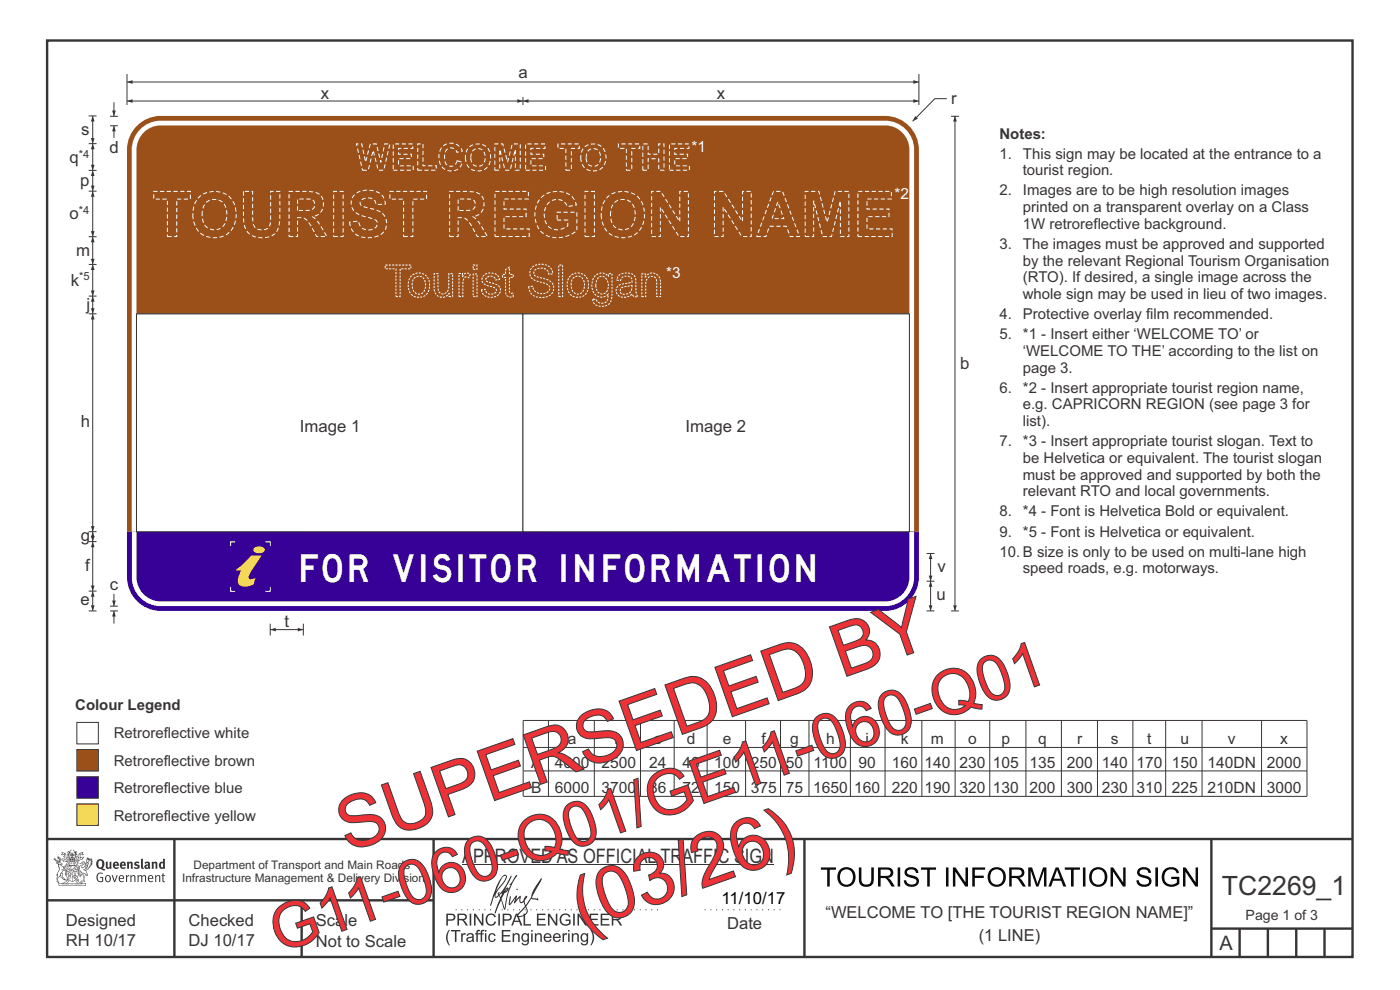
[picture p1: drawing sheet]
<svg xmlns="http://www.w3.org/2000/svg" width="297mm" height="210mm" viewBox="0 0 297 210" stroke-linecap="round" stroke-linejoin="round" font-family="sans-serif">
<g fill="none" stroke="#373435" stroke-width=".51">
<path d="M10 8.6h276.9v194.4h-276.9zM10 178h277M37 178v25M92 178v25M170.7 177.9v25M257 178v25M10 191h82M64 191v12M257 197h30M263 197v6M269 197v6M275 197v6"/>
<path d="M281 197v6"/>
</g>
<path d="M96.7 193h43.3M149.5 193h16.8" fill="none" stroke="#373435" stroke-width=".21" stroke-dasharray=".2 1" stroke-linecap="butt"/>
<path d="M98 183.5h66.2" fill="none" stroke="#373435" stroke-width=".21"/>
<g fill="#373435">
<path d="M21.1 182.6a.94 .94 0 0 0 .2 1.4 .84 .84 0 0 0 0-1.5zM20.7 182.5a.92 .92 0 0 1 1.1-.1 .92 .92 0 0 1 .3 1.2l-.3 .6 .6 .2-.1 .2-.6-.1a1.41 1.41 0 0 1-1.3-1.2z" fill-rule="evenodd"/>
<path d="M22.5 182.8h.3v1.1l.2 .1 .2-.1v-1.1h.4l.1 1.4a1.27 1.27 0 0 1-1.2-.1z" fill-rule="evenodd"/>
<path d="M24.5 183.1l-.1 .3h.4l-.1-.3zM24.1 183a.66 .66 0 0 1 .9-.1 .66 .66 0 0 1 .2 .8h-.8v.2a.42 .42 0 0 0 .7 0l.1 .2a.79 .79 0 0 1-1.1 0 .79 .79 0 0 1 0-1.1z" fill-rule="evenodd"/>
<path d="M25.9 183.1l-.1 .3h.5l-.1-.3zM25.6 183a.66 .66 0 0 1 .8-.1 .66 .66 0 0 1 .3 .8h-.9l.1 .2a.42 .42 0 0 0 .6 0l.2 .2a.79 .79 0 0 1-1.1 0 .79 .79 0 0 1 0-1.1z" fill-rule="evenodd"/>
<path d="M26.9 182.9l.4-.1v.1a.46 .46 0 0 1 .5-.1 .46 .46 0 0 1 .4 .4v1.1h-.4v-1l-.2-.2-.2 .1v1.1h-.4z" fill-rule="evenodd"/>
<path d="M28.5 183l.5-.2 .6 .1-.2 .3-.5-.1v.2a.56 .56 0 0 1 .7 .6 .56 .56 0 0 1-.8 .4l-.4-.1 .1-.3 .5 .1 .2-.1-.6-.4z" fill-rule="evenodd"/>
<path d="M29.9 182.2l.4-.1v1.8l.2 .4h-.4l-.2-.2z" fill-rule="evenodd"/>
<path d="M31.1 183.7v.3h.3v-.4zM30.6 183a.67 .67 0 0 1 .7-.2 .67 .67 0 0 1 .5 .5l.1 .8-.2 .3-.2-.2a.5 .5 0 0 1-.7 0 .5 .5 0 0 1 0-.7l.6-.1v-.3l-.6 .1z" fill-rule="evenodd"/>
<path d="M32.2 182.9l.3-.1 .1 .1a.46 .46 0 0 1 .5-.1 .46 .46 0 0 1 .3 .4v1.1h-.4v-1l-.1-.2-.3 .1v1.1h-.4z" fill-rule="evenodd"/>
<path d="M34.2 183.1v.7l.2 .2 .2-.1v-.7zM34.6 182.1l.4 .1v2.1l-.3-.1a.71 .71 0 0 1-1-.6 .71 .71 0 0 1 .9-.7z" fill-rule="evenodd"/>
<path d="M20.8 185.3l.7-.2 .3 .2-.1 .1a.69 .69 0 0 0-.9 .1 .69 .69 0 0 0-.1 .9l.3 .4 .5 .1h.2v-.7h-.4l-.1-.1h.7v.9a.96 .96 0 0 1-1.2-.1 .96 .96 0 0 1-.2-1.1z" fill-rule="evenodd"/>
<path d="M22.6 186a.57 .57 0 0 0-.1 .6 .57 .57 0 0 0 .6 .3 .7 .7 0 0 0-.2-1.1zM22.4 185.8a.69 .69 0 0 1 1.1 .6 .69 .69 0 0 1-1.1 .5 1.04 1.04 0 0 1 0-1.1z" fill-rule="evenodd"/>
<path d="M23.7 185.7l.2-.1 .4 1.3 .4-1.2h.3l-.6 1.4h-.2z" fill-rule="evenodd"/>
<path d="M25.6 185.8l-.2 .4h.7l-.2-.4zM25.3 185.8a.59 .59 0 0 1 .8-.1 .59 .59 0 0 1 .2 .7l-.9 .1a.45 .45 0 0 0 .3 .4 .45 .45 0 0 0 .5-.1l.1 .2a.74 .74 0 0 1-1-.1 .74 .74 0 0 1 0-1.1z" fill-rule="evenodd"/>
<path d="M26.7 185.7l.2-.1 .1 .3 .4-.3v.3l-.4 .2v1h-.3z" fill-rule="evenodd"/>
<path d="M27.6 185.7l.2-.1 .1 .2a.45 .45 0 0 1 .5-.2 .45 .45 0 0 1 .3 .4v1.1h-.2v-1.1l-.2-.2-.4 .2v1.1h-.2z" fill-rule="evenodd"/>
<path d="M29.1 185.7l.3-.1v.2l.4-.2 .4 .3 .3-.3a.37 .37 0 0 1 .5 .4v1.1h-.2v-1.1l-.2-.2-.4 .2v1.1h-.2v-1.1l-.2-.2-.4 .2v1.1h-.2z" fill-rule="evenodd"/>
<path d="M31.8 185.8l-.2 .4h.7l-.2-.4zM31.5 185.8a.59 .59 0 0 1 .8-.1 .59 .59 0 0 1 .2 .7l-.9 .1a.45 .45 0 0 0 .3 .4 .45 .45 0 0 0 .5-.1l.1 .2a.74 .74 0 0 1-1-.1 .74 .74 0 0 1 0-1.1z" fill-rule="evenodd"/>
<path d="M32.9 185.7l.2-.1v.2a.45 .45 0 0 1 .5-.2 .45 .45 0 0 1 .4 .4v1.1h-.2v-1.1l-.2-.2-.4 .2v1.1h-.3z" fill-rule="evenodd"/>
<path d="M34.5 185.3l.2-.1v.5h.3v.1h-.3v1v.1h.3l-.1 .2-.4-.1-.1-1.2h-.1v-.1h.1z" fill-rule="evenodd"/>
<path d="M13.2 180.9l.5 .2-.6 .2 .3-.3zM13.7 181.2l.2 .1 .1 1 .4-.5v.5h-.1l-.2 .3-.7 .1 .1-.3-.4-.1 .3-.1 .6 .2-.4-.7h.2zM13.2 180.7v.4l-.3 .2 .3 .1 .4-.2 .1 .4-.3 .2h.2l.2 .5-.4-.2-.4 .1 .5 .6 .2-.1 .8 .1-.6 .6 .2 .1 .6-.2-.1-.3 .3-.2h-.2l-.1 .5-.5 .1 .5-.7h-.5l.6-.2-.5 .1 .4-.3-.1-.6-.1-.1-.3 .5v-.2a.8 .8 0 0 0-.9-1.1z" fill-rule="evenodd"/>
<path d="M16.9 181.1l.6-.2-.3 .2 .4 .2zM16.8 181.2h.1l.1 .9 .3-.2 .4-.1-.3 .3v.2h-.4l-.3 .3-.1-.3h-.3l.1-.2-.1-.4 .4 .6 .1-.1zM16.2 181.5v.9l.4 .1h-.7l.7 .1-.2 .1h-.3l.4 .4h-.2v.4l-.5-.9 .5 1 .4-.6-.4-.2 .8-.5 .3 .1 .4-.5 .1-.2-.9 .2v-.7l.4 .2 .5-.1-.4-.2 .2-.3a.88 .88 0 0 0-1 1.2z" fill-rule="evenodd"/>
<path d="M15.5 182.9l.2 .2h-.1v.3l-.1-.3h-.1h.1z" fill-rule="evenodd"/>
<path d="M15 182.9l.3 .2h-.2v.3v-.3h-.2h.2z" fill-rule="evenodd"/>
<path d="M14.9 182.8h.9v.7l-.2 .1-.8-.1zM14.8 182.4l-.2 1.3h1.4l-.2-1.3-.1 .2h-.8z" fill-rule="evenodd"/>
<path d="M14.9 184.5v.2l.2-.1v-.1zM14.4 183.8l.2 .2-.3 .2v.5l.2 .1 .3-.1-.4-.4 .3 .2 .4-.1-.2-.4 .2-.2zM14.2 183.7h1a.5 .5 0 0 0 0 .8l-.3 .3a.47 .47 0 0 1-.6 0 .47 .47 0 0 1 0-.7l.1-.1z" fill-rule="evenodd"/>
<path d="M15.6 184.2l.1-.1a.33 .33 0 0 1 .5-.2 .33 .33 0 0 1 .1 .5l-.3-.1 .2-.2h-.4l-.1 .1 .2 .1 .1 .2h.3v.3h-.6l.1-.2-.3-.1zM15.5 184.2l-.2 .4h.3l-.1 .2h.9v-.2a.44 .44 0 0 0 0-.7 .44 .44 0 0 0-.7 .1z" fill-rule="evenodd"/>
<path d="M15.7 185.7l.4 .1zM15.9 185.2l.1 .4h-.2zM15.9 185.1l-.3 .7-.3 .2a.98 .98 0 0 1 1.1 .1z" fill-rule="evenodd"/>
<path d="M15.6 186l.3 .2v-.2h.2l-.2 .5v-.2l-.3 .1 .2-.2z" fill-rule="evenodd"/>
<path d="M15 185.3l.1 .1-.2 .3zM14.6 185.9h.4a.22 .22 0 0 1-.2 .3 .22 .22 0 0 1-.2-.3zM14.5 185.3l.2 .4zM14.5 185.8l.5 .1zM14.7 185.2l.2 .1-.1 .4zM14.4 185.2l.1 .5a.36 .36 0 0 0 0 .5 .36 .36 0 0 0 .5 0 .36 .36 0 0 0 0-.5 .41 .41 0 0 0 0-.5 .41 .41 0 0 0-.6 0z" fill-rule="evenodd"/>
<path d="M14.6 184.1l.2 .2z" fill-rule="evenodd"/>
<path d="M18.3 183.4l.1-.1-.1 .4-.4 .4z" fill-rule="evenodd"/>
<path d="M17.5 182.9l.2-.1 .2 .2-.7 .8v.3l.3 .1a1.07 1.07 0 0 0 .7-.9l.4-.3v.2a1.36 1.36 0 0 1-1 1.3 1.32 1.32 0 0 0 1.2-1.6l.5-.7-.2 .5 .3-.2-.3 .4 .4-.2-.4 .5 .4-.1-.5 .2h.4l-.4 .2h.4l-.4 .1 .1 .1h-.2l.1 .2-.3 .1a.82 .82 0 0 1-.9 .6l.3 .1 .5 .9-.3 .1-.2-.4-.4-.2 .1 1.8 .2 .1-.6 .2-.2-.2 .5-.1v-.2a2.24 2.24 0 0 0-.7-2.1l-.1-.2a.7 .7 0 0 1 .7-1l.1-.2zM16.6 184.6l.4 1.2 .2-.8 .2 .3-.4 .7-.3-.8h-.2l.2-.2zM18.5 182.2l.1 .3 .1-.2 .1 .3 .1-.3v.2l-.7 .6zM16.8 183.2l.7-.1v.2a.87 .87 0 0 0-.7 .6 .87 .87 0 0 0 .2 .9l.1 .4-.1 .5-.2-1.1-.2-.1-.2 .1 .2 .3-.2 .3 .3 .1 .2 .7h.3l.2-.6a1.61 1.61 0 0 1 .2 1.4h-.3l-.2 .3h.2l.1 .2 .2-.2h.4l-.1-.3-.1-1.5 .2 .1a.4 .4 0 0 0 .2 .3 .4 .4 0 0 0 .5 0l-.5-1 .8-.6 .1-.3h.2l-.1-.1 .4-.3h-.2l.2-.3-.1 .1 .1-.3-.1 .1 .1-.4h-.1l.1-.3-.1-.1-.1 .2-.1-.4-.3 .4v-.4l-.1 .2-.2-.3v.3l-.3-.4-.3 1.6a.58 .58 0 0 1-.8 .6l.7-.8v-.4h-.4z" fill-rule="evenodd"/>
<path d="M18.2 185.4l.2 .1z" fill-rule="evenodd"/>
<path d="M12.5 187.5h5.6v.3h-5.5zM13.5 187.4l.5-.3 .4-.4v.1l.1 .1-.3 .4zM14 186.6h.2l-.1 .2zM16.3 186.7l.3 .4 .6 .3h-.6l-.3-.2-.1-.3zM16.4 186.6h.2l-.1 .2zM12.4 187.4l.1 .5h5.7l.1-.5-.8-.1-.7-.2-.2-.2 .1-.4a.47 .47 0 0 0-.6 .3 .47 .47 0 0 0 .4 .6h-2.3a.47 .47 0 0 0 .4-.6 .47 .47 0 0 0-.6-.3l.1 .4-.3 .2-.6 .2z" fill-rule="evenodd"/>
<path d="M13.3 187.6v.1zM13.3 187.5l-.1 .3h.2z" fill-rule="evenodd"/>
<path d="M13.5 187.5l.1 .3 .1-.3v.2z" fill-rule="evenodd"/>
<path d="M13.9 187.5l.1 .3zM13.8 187.5v.3l.2-.1v-.1z" fill-rule="evenodd"/>
<path d="M14.2 187.6l.1 .1zM14.2 187.5l-.1 .3h.3z" fill-rule="evenodd"/>
<path d="M14.4 187.5h.2v.3h-.2z" fill-rule="evenodd"/>
<path d="M15.1 187.6v.1zM15.1 187.5l-.2 .3h.3z" fill-rule="evenodd"/>
<path d="M15.2 187.5h.2v.3z" fill-rule="evenodd"/>
<path d="M15.8 187.5h.2l-.1 .3z" fill-rule="evenodd"/>
<path d="M16.1 187.5l.1 .3z" fill-rule="evenodd"/>
<path d="M16.3 187.5l.1 .3zM16.3 187.5v.3l.2-.1v-.1z" fill-rule="evenodd"/>
<path d="M16.6 187.5h.2v.3h-.2z" fill-rule="evenodd"/>
<path d="M16.9 187.5l.1 .3h-.1z" fill-rule="evenodd"/>
<path d="M17.1 187.5l.1 .3z" fill-rule="evenodd"/>
<path d="M17.3 187.5l.1 .3z" fill-rule="evenodd"/>
<path d="M14.9 182.1a.71 .71 0 0 1 .9 .1zM15.6 182.2l.2 .2zM15 182.2l.3 .1zM14.8 182.3l.1 .1zM15.2 181.9h.2zM15.2 181.3h.1v.2zM15.2 181h.2v.2zM15.3 181.6l.1 .2h-.2zM15.4 181.3l.1 .2zM14.9 181.3l.2 .2h-.2zM15.6 181.3h.1v.2zM14.4 180.6l-.3 .3 .5-.2v.5l-.3-.1-.1 .6 .2-.5 .3 .9-.1 .4h1.3v-.4l.4-.9 .1 .4-.1-.6-.2 .1v-.4l.3 .2-.2-.4-.2 .3-.5-.6v.1a.41 .41 0 0 1 .3 .4 .41 .41 0 0 1-.2 .4l.2-.2a1 1 0 0 1 0 1.1l-.3-.1v-.3h.4l-.2-.2 .2-.3-.3 .1v-.4l-.3 .2-.2-.2 .1 .4-.4-.1 .1 .3-.1 .2h.4l-.1 .3-.3 .1a.93 .93 0 0 1 .1-1.1l.1 .3-.1-.4h-.1l.4-.6-.5 .5-.1-.1z" fill-rule="evenodd"/>
<path d="M12.4 183.4l.4 .1 .6 .5v.3a.83 .83 0 0 1 .6 1.1v-.2a.8 .8 0 0 0-1-.8l.4 .2-.6 .7-.1 .5a.95 .95 0 0 0-.3 1.3l-.2-.1a.77 .77 0 0 1 .2-1.1l-.1-.5-.2 .1 .3-.5a1.31 1.31 0 0 0 0-1.6zM13 185.3h.2v.8l.5 .4-.2-.1a.68 .68 0 0 1-.6-.8zM12.1 183a.68 .68 0 0 1 1 .3l-.5 .1-.2-.3zM11.4 182.1a1.19 1.19 0 0 0 .9 .8h-.5l.5 .4 .1 .6a.9 .9 0 0 1-.2 1.2l-.3 .5h.3v.2a1.04 1.04 0 0 0-.1 1.2l.1 .3 .3-.1v-.1a.8 .8 0 0 1 .2-1.1l.1-.3a.89 .89 0 0 0 1.1 .9l-.7-.6 .2-.8-.3-.1 .4-.5 .4 .3v.8a1.01 1.01 0 0 0-.2-1.4l.3-.5-.4 .3a.41 .41 0 0 1 .4-.5h-.1l-.5 .2-.5-.3 .3-.1a.5 .5 0 0 0-.5-.5l.3-.3-.3 .1 .2-.4v-.2l-.2 .3v-.6l-.1 .4-.2-.6v.3l-.3-.2 .3 .3-.3-.1a.62 .62 0 0 1 .5 .9l-.1-.4v.4l-.3-.1v-.4l-.1 .3-.1-.3-.2 .2v-.5l-.1 .3-.1-.4v.4z" fill-rule="evenodd"/>
<path d="M12.6 183.1l.1-.1 .2 .2z" fill-rule="evenodd"/>
<path d="M14 183.6h2.7v1l-.1-.9h-2.6v1.2h2.6v-.3v.6v-.2h-1.2v2a2.13 2.13 0 0 0 1.3-1.8 1.69 1.69 0 0 1-1.6 1.8l-.6-.4-.4-.6-.1-1.2v.6l.4 .8 .9 .8v-2h-1.2z" fill-rule="evenodd"/>
<circle cx="17.7" cy="182.9" r=".08"/>
</g>
<path d="M94.7 193.8h.9a.77 .77 0 0 1 1 .7 .77 .77 0 0 1-.9 .8h-.7v1h-.3zM95 194.1v.9h.7a.47 .47 0 0 0 .6-.4 .47 .47 0 0 0-.6-.5zM97 193.8h1.2a.7 .7 0 0 1 .9 .6 .7 .7 0 0 1-.7 .8l.9 1.1h-.5l-.3-.5a.9 .9 0 0 0-1.1-.6v1.1h-.4zM97.4 194.1v.8h.7a.44 .44 0 0 0 .6-.3 .44 .44 0 0 0-.5-.5zM99.6 193.8h.4v2.5h-.4zM100.6 193.8h.3l1.3 2v-2h.4v2.5h-.4l-1.3-2v2h-.3zM103.4 194a1.1 1.1 0 0 1 1.8 .5l-.3 .1a.82 .82 0 0 0-1.1-.5 .82 .82 0 0 0-.4 1.2 .78 .78 0 0 0 .7 .8 .78 .78 0 0 0 .8-.7l.3 .1a1.17 1.17 0 0 1-1.4 .8 1.17 1.17 0 0 1-.8-1.5zM105.7 193.8h.4v2.5h-.4zM106.6 193.8h1a.77 .77 0 0 1 1 .7 .77 .77 0 0 1-1 .8h-.6v1h-.4zM107 194.1v.9h.6a.47 .47 0 0 0 .6-.4 .47 .47 0 0 0-.6-.5zM109.4 193.8h.4l1 2.5h-.4l-.3-.7h-1l-.3 .7h-.3zM109.6 194.1l-.4 1.2h.8zM111.1 193.8h.3v2.2h1.2v.3h-1.5zM113.9 193.8h1.8v.3h-1.5v.8h1.4v.3h-1.4v.8h1.6v.3h-1.9zM116.2 193.8h.4l1.3 2v-2h.3v2.5h-.3l-1.3-2v2h-.4zM119.1 194a1.15 1.15 0 0 1 1.9 .5l-.3 .1a.91 .91 0 0 0-1.3-.4 .91 .91 0 0 0-.3 1.3 .98 .98 0 0 0 1.6 .3v-.5h-.7v-.3h1v1a1.37 1.37 0 0 1-1.9 0 1.37 1.37 0 0 1 0-2zM121.6 193.8h.3v2.5h-.3zM122.5 193.8h.4l1.3 2v-2h.3v2.5h-.3l-1.4-2v2h-.3zM125.1 193.8h1.8v.3h-1.5v.8h1.4v.3h-1.4v.8h1.6v.3h-1.9zM127.4 193.8h1.9v.3h-1.5v.8h1.4v.3h-1.4v.8h1.5v.3h-1.9zM129.8 193.8h1.1a.7 .7 0 0 1 .9 .6 .7 .7 0 0 1-.7 .8l.9 1.1h-.4l-.3-.5a.9 .9 0 0 0-1.2-.6v1.1h-.3zM130.1 194.1v.8h.7a.44 .44 0 0 0 .6-.3 .44 .44 0 0 0-.5-.5zM95.2 197.2h.3l-.4 .7a2.89 2.89 0 0 0 .4 2.6h-.3a2.55 2.55 0 0 1 0-3.3zM95.7 197.3h2v.3h-.9v2.2h-.3v-2.2h-.8zM97.8 198h.3v.2l.2-.2h.4h.1l-.1 .3a.41 .41 0 0 0-.5 .1 .41 .41 0 0 0 0 .4v1h-.4zM99.1 198.2a.83 .83 0 0 1 1.1-.2 .83 .83 0 0 1 .3 1l.1 .8h-.3l-.1-.2a.66 .66 0 0 1-.9 .3 .66 .66 0 0 1-.3-.9l1.2-.4a.46 .46 0 0 0-.4-.4 .46 .46 0 0 0-.5 .3h-.3zM99.3 199.1a.32 .32 0 0 0 0 .4 .32 .32 0 0 0 .5 .1l.3-.3 .1-.4zM101.1 197.4l.7-.1v.2l-.4 .2v.3h.3v.2h-.3v1.6h-.3v-1.6h-.3v-.2h.3zM102.1 197.4l.7-.1-.1 .2-.4 .2v.3h.3v.2h-.3v1.6h-.3v-1.6h-.3v-.2h.3zM102.9 197.3h.3v.3h-.3zM102.9 198h.3v1.8h-.3zM103.8 198.1a.78 .78 0 0 1 1.3 .4l-.3 .1a.5 .5 0 0 0-.6-.4 .5 .5 0 0 0-.3 .7 .5 .5 0 0 0 .3 .7 .5 .5 0 0 0 .7-.5l.3 .1a.85 .85 0 0 1-1.2 .6 .85 .85 0 0 1-.4-1.3zM106.4 197.3h1.9v.3h-1.5v.7h1.4v.3h-1.4v.9h1.5v.3h-1.9zM108.8 198h.2v.2a.65 .65 0 0 1 .8-.3 .65 .65 0 0 1 .4 .8v1.1h-.3v-1.1a.45 .45 0 0 0-.5-.5 .45 .45 0 0 0-.3 .6v1h-.3zM110.9 198.1l.5-.2 .5 .3v-.2h.3v1.6a.8 .8 0 0 1-.6 .9 .8 .8 0 0 1-.9-.5h.3a.52 .52 0 0 0 .6 .2 .52 .52 0 0 0 .3-.6 .88 .88 0 0 1-1.2-.3 .88 .88 0 0 1 .2-1.2zM111.1 198.4a.6 .6 0 0 0-.1 .8 .6 .6 0 0 0 .9 0 .61 .61 0 0 0-.1-.7 .61 .61 0 0 0-.7-.1zM112.7 197.3h.3v.3h-.3zM112.7 198h.3v1.8h-.3zM113.5 198h.2v.2a.65 .65 0 0 1 .8-.3 .65 .65 0 0 1 .4 .8v1.1h-.3v-1.1a.45 .45 0 0 0-.5-.5 .45 .45 0 0 0-.3 .6v1h-.3zM115.6 198.2a.85 .85 0 0 1 1-.2 .85 .85 0 0 1 .4 1h-1.4a.53 .53 0 0 0 .4 .6 .53 .53 0 0 0 .7-.4l.3 .1a.91 .91 0 0 1-1.3 .4 .91 .91 0 0 1-.3-1.3zM115.8 198.3l-.1 .4h1l-.4-.5zM117.5 198.2a.85 .85 0 0 1 1-.2 .85 .85 0 0 1 .5 1h-1.4a.53 .53 0 0 0 .4 .6 .53 .53 0 0 0 .6-.4l.4 .1a.91 .91 0 0 1-1.3 .4 .91 .91 0 0 1-.3-1.3zM117.8 198.3l-.2 .4h1l-.3-.5zM119.3 198h.3v.2l.2-.2h.4h.1l-.1 .3a.41 .41 0 0 0-.5 .1 .41 .41 0 0 0 0 .4v1h-.4zM120.5 197.3h.3v.3h-.3zM120.5 198h.3v1.8h-.3zM121.3 198h.3v.2a.65 .65 0 0 1 .8-.3 .65 .65 0 0 1 .4 .8v1.1h-.3v-1.1a.45 .45 0 0 0-.5-.5 .45 .45 0 0 0-.4 .6v1h-.3zM123.4 198.1l.5-.2 .6 .3v-.2h.3v1.6a.8 .8 0 0 1-.6 .9 .8 .8 0 0 1-1-.5h.3a.52 .52 0 0 0 .7 .2 .52 .52 0 0 0 .2-.6 .88 .88 0 0 1-1.1-.3 .88 .88 0 0 1 .1-1.2zM123.6 198.4a.6 .6 0 0 0-.1 .8 .6 .6 0 0 0 .9 0 .61 .61 0 0 0 0-.7 .61 .61 0 0 0-.8-.1zM125.2 197.2h.2a2.55 2.55 0 0 1 0 3.3h-.2a2.92 2.92 0 0 0 0-3.3z" fill="#373435"/>
<g fill="#252726">
<path d="M107.5 188.7l.2-.2-.5 .6zM106.3 189.5l.2 .1-.3 .7-.2-.4zM106.8 185.9l.5-.1a9.3 9.3 0 0 1-2 3.2l-.1 .2 1-2.5zM106.5 186a14.7 14.7 0 0 0-2.2 4.9l-.3 1.1 .1 .2 .8-2.4a.42 .42 0 0 0 .2 .7 .42 .42 0 0 0 .6-.3l.1-.2 .3 .5-1.1 3.2h.2l1.1-2.8 .6 1.9 .2 .2 .2-.5a13.5 13.5 0 0 1 2-6.2l.4-.6-.1-.1-1.6 2.1 .4-.1a14.9 14.9 0 0 0-1.3 5.1l-.4-1.2a1.39 1.39 0 0 1 .2-1.8l.1-.2a.92 .92 0 0 0 .8-1.2 .75 .75 0 0 0-.8 .7l-.1 .2 1.6-3.4-.1-.1-.4 .8a10.5 10.5 0 0 1-2.2 3.2l.2-.4a.32 .32 0 0 0-.4 .2 .32 .32 0 0 0 .1 .4l-.5 .3a3.2 3.2 0 0 1 1.1-2.2l.5-.6a2.49 2.49 0 0 0 .7-1.7l-.4-.2z" fill-rule="evenodd"/>
<path d="M111.5 192.4a1.15 1.15 0 0 1 .1 1.3 1.15 1.15 0 0 1-1.2 .6h-.6zM108.1 190.1l-.2 1.7 .2 .2 1.2-1.5-.2 1.1 1.1-1.2a.94 .94 0 0 0 .4 1.2l.5-.3 .3 .9-1.2 1.3a.98 .98 0 0 0-.5 1 1.9 1.9 0 0 0 2.3-1.3l-.1-.3a1.02 1.02 0 0 1 .2-1.4l.6-.9 1.5 .3-.2-.5v.3l-1.1-.2v-.3l2-3.5 .1-.3-.2-.1-1.8 2.7a6.6 6.6 0 0 1-1.5 3l-.1-.2a1.01 1.01 0 0 1 .4-1.4v-.3l-.2-.1-.4 .4-.1 .6-.6 .4-.1-.4 .1-.9-.2-.1-.9 .9 .3-.9-.2-.1-1.4 1.8 .3-1.4v-.2z" fill-rule="evenodd"/>
<path d="M109.6 188.5l.3 .3h-.3z" fill-rule="evenodd"/>
</g>
<path d="M16.3 153.2h4.6v4.6h-4.6z" fill-rule="evenodd" fill="#fefefe" stroke="#373435" stroke-width=".21"/>
<path d="M16.3 159h4.6v4.6h-4.6z" fill-rule="evenodd" fill="#9b5019" stroke="#373435" stroke-width=".21"/>
<path d="M174.1 184h3.2v.5h-1.3v3.6h-.5v-3.6h-1.4zM178.2 184.5a2.05 2.05 0 0 1 3.2 .7 2.05 2.05 0 0 1-1.6 2.9 2.1 2.1 0 0 1-2.1-1.2 2.1 2.1 0 0 1 .5-2.4zM178.6 184.8a1.66 1.66 0 0 0-.4 1.8 1.66 1.66 0 0 0 1.7 1 1.68 1.68 0 0 0 1.1-1.7 1.68 1.68 0 0 0-1.4-1.5zM182.2 184h.5v2.3a1.08 1.08 0 0 0 1.1 1.4 1.08 1.08 0 0 0 1-1.4v-2.3h.6v2.3a1.6 1.6 0 0 1-1.6 1.8 1.6 1.6 0 0 1-1.6-1.8zM186.3 184h1.8a1.12 1.12 0 0 1 1.4 .9 1.12 1.12 0 0 1-1.1 1.3l.6 .5 .8 1.4h-.6l-.6-.9a1.35 1.35 0 0 0-1.2-.9h-.6v1.8h-.5zM186.8 184.5v1.3h1.2a.7 .7 0 0 0 .9-.6 .7 .7 0 0 0-.8-.7zM190.4 184h.6v4.1h-.6zM192.2 184.3a1.59 1.59 0 0 1 2.6 .8l-.5 .1a1.01 1.01 0 0 0-.9-.8 1.01 1.01 0 0 0-1 .6l.3 .5a3 3 0 0 1 2.2 1 1.33 1.33 0 0 1-1.8 1.6 1.38 1.38 0 0 1-1.4-1.3l.5-.1a1.16 1.16 0 0 0 1 .9 1.16 1.16 0 0 0 1.2-.6 1.1 1.1 0 0 0-1.2-.8 1.14 1.14 0 0 1-1.1-.6 1.14 1.14 0 0 1 .1-1.3zM195.4 184h3.2v.5h-1.4v3.6h-.5v-3.6h-1.3zM241.5 184.3a1.59 1.59 0 0 1 2.7 .8l-.5 .1a1.01 1.01 0 0 0-.9-.8 1.01 1.01 0 0 0-1.1 .6l.4 .5a3 3 0 0 1 2.1 1 1.33 1.33 0 0 1-1.8 1.6 1.38 1.38 0 0 1-1.3-1.3l.5-.1a1.16 1.16 0 0 0 1 .9 1.16 1.16 0 0 0 1.2-.6 1.1 1.1 0 0 0-1.2-.8 1.14 1.14 0 0 1-1.2-.6 1.14 1.14 0 0 1 .1-1.3zM245.1 184h.5v4.1h-.5zM247 184.5a1.88 1.88 0 0 1 3.1 .6l-.5 .2a1.42 1.42 0 0 0-1.8-.8 1.42 1.42 0 0 0-.8 1.9 1.57 1.57 0 0 0 2.7 .8v-.7h-1.2v-.5h1.7v1.5a2.18 2.18 0 0 1-3.1 .1 2.18 2.18 0 0 1-.1-3.1zM251 184h.5l2.1 3.2v-3.2h.6v4.1h-.6l-2.1-3.2v3.2h-.5zM200.7 184h.5v4.1h-.5zM202.2 184h.5l2.1 3.2v-3.2h.5v4.1h-.5l-2.1-3.2v3.2h-.5zM206.3 184h2.7v.5h-2.2v1.2h1.9v.5h-1.9v1.9h-.5zM210.1 184.5a2.05 2.05 0 0 1 3.2 .7 2.05 2.05 0 0 1-1.6 2.9 2.1 2.1 0 0 1-2.1-1.2 2.1 2.1 0 0 1 .5-2.4zM210.5 184.8a1.66 1.66 0 0 0-.4 1.8 1.66 1.66 0 0 0 1.6 1 1.68 1.68 0 0 0 1.1-1.7 1.68 1.68 0 0 0-1.3-1.5zM214.1 184h1.8a1.12 1.12 0 0 1 1.4 .9 1.12 1.12 0 0 1-1.1 1.3l.6 .5 .8 1.4h-.6l-.6-.9a1.35 1.35 0 0 0-1.2-.9h-.6v1.8h-.5zM214.6 184.5v1.3h1.2a.7 .7 0 0 0 .9-.6 .7 .7 0 0 0-.8-.7zM218.1 184h.8l1.2 3.5 1.2-3.5h.7v4.1h-.5v-3.4l-1.2 3.4h-.5l-1.1-3.5v3.5h-.6zM224 184h.5l1.7 4.1h-.6l-.5-1.3h-1.7l-.4 1.3h-.6zM224.2 184.4l-.6 2h1.3zM225.9 184h3.2v.5h-1.3v3.6h-.6v-3.6h-1.3zM229.7 184h.6v4.1h-.6zM231.6 184.5a2.05 2.05 0 0 1 3.2 .7 2.05 2.05 0 0 1-1.6 2.9 2.1 2.1 0 0 1-2.1-1.2 2.1 2.1 0 0 1 .5-2.4zM232 184.8a1.66 1.66 0 0 0-.3 1.8 1.66 1.66 0 0 0 1.6 1 1.68 1.68 0 0 0 1.1-1.7 1.68 1.68 0 0 0-1.4-1.5zM235.6 184h.5l2.2 3.2v-3.2h.5v4.1h-.6l-2.1-3.2v3.2h-.5z" fill="#000"/>
<path d="M16.3 170.5h4.6v4.6h-4.6z" fill-rule="evenodd" fill="#fad716" stroke="#373435" stroke-width=".21"/>
<path d="M16.3 164.8h4.6v4.5h-4.6z" fill-rule="evenodd" fill="#370097" stroke="#373435" stroke-width=".21"/>
<g fill="none" stroke="#373435" stroke-width=".21">
<path d="M111 158.5h166.2M116.3 152.8v16.1M126.1 152.8v16.1M135.9 152.8v16.1M143 152.8v16.1M150 152.8v16.1M158.2 152.8v16.1M165.6 152.8v16.1M171.6 152.8v16.1M180.4 152.8v16.1M187.8 152.8v16.1M195.6 152.8v16.1"/>
<path d="M202.6 152.8v16.1M210 152.8v16.1M217.6 152.8v16.1M225.2 152.8v16.1M232.8 152.8v16.1M240.3 152.8v16.1M247.3 152.8v16.1M255 152.8v16.1M267.6 152.8v16.1M111 168.9v-16.1h166.3v16.1h-166.3M111.1 163.5h166.2"/>
</g>
<path d="M29.4 26.4a7.1 7.1 0 0 1 4.7-1.8h153.7a7.2 7.2 0 0 1 7.1 7.2v81h-168v-81a7.2 7.2 0 0 1 2.5-5.4z" fill-rule="evenodd" fill="#9b5019"/>
<path d="M26.9 112.8h168v9.6a7.2 7.2 0 0 1-7.1 7.2h-153.7a7.2 7.2 0 0 1-7.2-7.2zM27.9 112.8h166v9.6a6.2 6.2 0 0 1-6.1 6.2h-153.7a6.2 6.2 0 0 1-6.2-6.2zM29 112.8h163.9v9.6a5.2 5.2 0 0 1-5.1 5.2h-153.7a5.2 5.2 0 0 1-5.1-5.2z" fill-rule="evenodd" fill="#370097"/>
<path d="M29.7 27.4a6.1 6.1 0 0 1 4.4-1.8h153.7a6.2 6.2 0 0 1 6.1 6.2v80.9l-166 .1v-81a6.2 6.2 0 0 1 1.8-4.4zM30.8 27.8a5.1 5.1 0 0 1 3.3-1.2h153.7a5.2 5.2 0 0 1 5.1 5.2v80.9l-163.9 .1v-81a5.2 5.2 0 0 1 1.8-4z" fill-rule="evenodd" fill="#fefefe"/>
<path d="M50.1 120.8l1.5-1.1 1.7-1.8h2.2l-2 2.9a2.93 2.93 0 0 0-.7 1.9 1.18 1.18 0 0 0 1.4-.1l-.4 1.4-.5 .2a2.34 2.34 0 0 1-2.7-.3 2.22 2.22 0 0 1 .1-1.8l.4-1.1h-1zM53.8 116.3a1.53 1.53 0 0 1 2.4 .3 1.42 1.42 0 0 1-2.5 0z" fill-rule="evenodd" fill="#fad716"/>
<path d="M49.9 114.9h-1v.9M56.3 114.9h1v.9M48.9 124.5v.9h1M57.3 124.5v.9h-1" fill="none" stroke="#fefefe" stroke-width=".21"/>
<g fill="#fff" stroke="#373435" stroke-width=".21">
<path d="M29 66.6h81.9v46.2h-81.9z" fill-rule="evenodd"/>
<path d="M110.9 66.6h82v46.2h-82z" fill-rule="evenodd"/>
</g>
<path d="M26.9 21.4h84" fill="none" stroke="#373435" stroke-width=".21"/>
<g fill="#373435">
<path d="M26.9 21.4l1.2-.4v.8z"/>
<path d="M109.8 21l1.1 .4-1.1 .4z"/>
</g>
<path d="M110.9 20.6v1.7M110.9 21.4h84" fill="none" stroke="#373435" stroke-width=".21"/>
<g fill="#373435">
<path d="M193.8 21l1.1 .4-1.1 .4z"/>
<path d="M110.9 21.4l1.2-.4v.8z"/>
</g>
<path d="M26.9 17.4h168M26.9 15.7v6.6" fill="none" stroke="#373435" stroke-width=".21"/>
<g fill="#373435">
<path d="M26.9 17.4l1.2-.4v.8z"/>
<path d="M193.8 17l1.1 .4-1.1 .4z"/>
</g>
<path d="M200.9 20.9h-2.6l-4.7 4.8" fill="none" stroke="#373435" stroke-width=".21"/>
<path d="M194.2 24.6l.5 .6-1.1 .5z" fill="#373435"/>
<path d="M18.8 112.8h1.7M19.7 114.9v10.5" fill="none" stroke="#373435" stroke-width=".21"/>
<g fill="#373435">
<path d="M19.3 124.2h.8l-.4 1.2z"/>
<path d="M19.7 114.9l.4 1.2h-.8z"/>
</g>
<path d="M24.2 126v2.6" fill="none" stroke="#373435" stroke-width=".21"/>
<path d="M23.8 127.4h.8l-.4 1.2z" fill="#373435"/>
<path d="M194.9 15.7v6.6M197.4 117.4v5.9M23.3 128.6h1.7M196.6 123.3h1.6" fill="none" stroke="#373435" stroke-width=".21"/>
<g fill="#373435">
<path d="M197.4 117.4l.4 1.2h-.8z"/>
<path d="M197 122.1h.8l-.4 1.2z"/>
</g>
<path d="M201.8 24.7h1.6M202.6 24.6v105M201.8 129.6h1.6" fill="none" stroke="#373435" stroke-width=".21"/>
<g fill="#373435">
<path d="M202.6 24.6l.4 1.2h-.8z"/>
<path d="M202.2 128.4h.8l-.4 1.2z"/>
</g>
<path d="M24.2 129.6v2.7" fill="none" stroke="#373435" stroke-width=".21"/>
<path d="M24.2 129.6l.4 1.2h-.8z" fill="#373435"/>
<path d="M24.2 21.7v2.9" fill="none" stroke="#373435" stroke-width=".21"/>
<path d="M23.8 23.5h.8l-.4 1.1z" fill="#373435"/>
<path d="M24.2 26.7v2.6" fill="none" stroke="#373435" stroke-width=".21"/>
<path d="M24.2 26.7l.4 1.2h-.8z" fill="#373435"/>
<path d="M23.3 26.7h1.7M19.7 66.6v46.2M18.8 129.6h1.7M23.3 129.6h1.7" fill="none" stroke="#373435" stroke-width=".21"/>
<g fill="#373435">
<path d="M19.3 111.6h.8l-.4 1.2z"/>
<path d="M19.7 66.6l.4 1.2h-.8z"/>
</g>
<path d="M18.8 30.5h1.7M19.7 24.6v5.9M23.3 24.7h1.7" fill="none" stroke="#373435" stroke-width=".21"/>
<g fill="#373435">
<path d="M19.3 29.3h.8l-.4 1.2z"/>
<path d="M19.7 24.6l.4 1.2h-.8z"/>
</g>
<path d="M18.8 24.6h1.7M19.7 30.5v5.6" fill="none" stroke="#373435" stroke-width=".21"/>
<g fill="#373435">
<path d="M19.3 35h.8l-.4 1.1z"/>
<path d="M19.7 30.5l.4 1.2h-.8z"/>
</g>
<path d="M19.7 36.1v4.5M18.8 40.6h1.7" fill="none" stroke="#373435" stroke-width=".21"/>
<g fill="#373435">
<path d="M19.3 39.4h.8l-.4 1.2z"/>
<path d="M19.7 36.1l.4 1.2h-.8z"/>
</g>
<path d="M18.8 36.1h1.7M19.7 40.6v9.6" fill="none" stroke="#373435" stroke-width=".21"/>
<g fill="#373435">
<path d="M19.3 49h.8l-.4 1.2z"/>
<path d="M19.7 40.6l.4 1.1h-.8z"/>
</g>
<path d="M18.8 50.2h1.7M18.8 66.6h1.7M19.7 62.8v3.8" fill="none" stroke="#373435" stroke-width=".21"/>
<g fill="#373435">
<path d="M19.3 65.4h.8l-.4 1.2z"/>
<path d="M19.7 62.8l.4 1.2h-.8z"/>
</g>
<path d="M197.4 123.3v6.3" fill="none" stroke="#373435" stroke-width=".21"/>
<g fill="#373435">
<path d="M197.4 123.3l.4 1.2h-.8z"/>
<path d="M197 128.4h.8l-.4 1.2z"/>
</g>
<path d="M196.6 117.4h1.6M19.7 125.4v4.2M196.6 129.6h1.6" fill="none" stroke="#373435" stroke-width=".21"/>
<g fill="#373435">
<path d="M19.3 128.4h.8l-.4 1.2z"/>
<path d="M19.7 125.4l.4 1.2h-.8z"/>
</g>
<path d="M19.7 112.8v2.1M18.8 125.4h1.7" fill="none" stroke="#373435" stroke-width=".21"/>
<g fill="#373435">
<path d="M19.3 113.7h.8l-.4 1.2z"/>
<path d="M19.7 112.8l.4 1.2h-.8z"/>
</g>
<path d="M18.8 114.9h1.7M57.3 132.3v2.5M57.3 133.6h7M64.3 132.3v2.5" fill="none" stroke="#373435" stroke-width=".21"/>
<g fill="#373435">
<path d="M63.2 133.2l1.1 .4-1.1 .3z"/>
<path d="M57.3 133.6l1.2-.4v.7z"/>
</g>
<path d="M19.7 56.1v6.7" fill="none" stroke="#373435" stroke-width=".21"/>
<g fill="#373435">
<path d="M19.3 61.6h.8l-.4 1.2z"/>
<path d="M19.7 56.1l.4 1.2h-.8z"/>
</g>
<path d="M19.7 50.2v5.9M18.8 62.8h1.7" fill="none" stroke="#373435" stroke-width=".21"/>
<g fill="#373435">
<path d="M19.3 54.9h.8l-.4 1.2z"/>
<path d="M19.7 50.2l.4 1.2h-.8z"/>
</g>
<path d="M18.8 56.1h1.7" fill="none" stroke="#373435" stroke-width=".21"/>
<g font-size="15.5" fill="#ed3237">
<text x="73.7" y="180.8" transform="rotate(-19 73.7 180.8)">SUPERSEDED BY</text>
<text x="123.4" y="197.5" transform="rotate(-19 123.4 197.5)">(03/26)</text>
</g>
<text font-size="13.3" fill="#fefefe" x="32.4" y="50.2">TOURIST REGION NAME</text>
<text font-size="13.3" fill="#ed3237" x="59.2" y="202.3" transform="rotate(-19 59.2 202.3)">G11-060-Q01/GE11-060-Q01</text>
<text font-size="9.3" fill="#fefefe" x="81.6" y="62.9">Tourist Slogan</text>
<text font-size="7.8" fill="#fefefe" x="75.5" y="36.1">WELCOME TO THE</text>
<text font-size="5.9" fill="#fefefe" x="63.9" y="123.4">FOR VISITOR INFORMATION</text>
<text font-size="5.6" fill="#373435" x="259.2" y="189.8">TC2269_1</text>
<g font-size="4.2" fill="#373435">
<text x="98" y="183">APPROVED AS OFFICIAL TRAFFIC SIGN</text>
<text x="258.7" y="201.6">A</text>
</g>
<g font-size="3.6" fill="#373435">
<text x="110" y="16.6">a</text>
<text x="68.1" y="21.1">x</text>
<text x="152.1" y="21.1">x</text>
<text x="201.8" y="22.1">r</text>
<text x="17.2" y="28.7">s</text>
<text x="14.8" y="34.7">q</text>
<text x="23.2" y="32.4">d</text>
<text x="17" y="39.5">p</text>
<text x="14.8" y="46.5">o</text>
<text x="16.1" y="54.3">m</text>
<text x="15" y="60.6">k</text>
<text x="18.3" y="65.8">j</text>
<text x="203.7" y="78.3">b</text>
<text x="17.1" y="90.6">h</text>
<text x="63.6" y="91.6">Image 1</text>
<text x="145.4" y="91.6">Image 2</text>
<text x="17.1" y="114.7">g</text>
<text x="18" y="121">f</text>
<text x="23.3" y="125.2">c</text>
<text x="198.9" y="121.3">v</text>
<text x="17.1" y="128.4">e</text>
<text x="198.7" y="127.3">u</text>
<text x="60.3" y="133.1">t</text>
</g>
<text font-size="3.6" x="153" y="191.8">11/10/17</text>
<g font-size="3.5" fill="#373435">
<text x="14" y="196.4">Designed</text>
<text x="40" y="196.4">Checked</text>
<text x="67" y="196.4">Scale</text>
<text x="154.2" y="197">Date</text>
<text x="175.1" y="194.7">“WELCOME TO [THE TOURIST REGION NAME]”</text>
<text x="14" y="200.8">RH 10/17</text>
<text x="40" y="200.8">DJ 10/17</text>
<text x="67" y="200.8">Not to Scale</text>
<text x="207.6" y="199.7">(1 LINE)</text>
</g>
<g font-size="3.3" fill="#fefefe">
<text x="146.7" y="32.2">*1</text>
<text x="189.7" y="42.2">*2</text>
<text x="141.3" y="58.9">*3</text>
</g>
<g font-size="3.3" fill="#373435">
<text x="120.4" y="157.8">a</text>
<text x="130.4" y="157.8">b</text>
<text x="138.7" y="157.8">c</text>
<text x="145.7" y="157.8">d</text>
<text x="153.4" y="157.8">e</text>
<text x="161.6" y="157.8">f</text>
<text x="167.7" y="157.8">g</text>
<text x="175.2" y="157.8">h</text>
<text x="183.6" y="157.8">j</text>
<text x="191.1" y="157.8">k</text>
<text x="197.5" y="157.8">m</text>
<text x="205.4" y="157.8">o</text>
<text x="212.4" y="157.8">p</text>
<text x="220.3" y="157.8">q</text>
<text x="228.5" y="157.8">r</text>
<text x="235.7" y="157.8">s</text>
<text x="243.4" y="157.8">t</text>
<text x="250.5" y="157.8">u</text>
<text x="260.5" y="157.8">v</text>
<text x="271.6" y="157.8">x</text>
<text x="112.7" y="163">A</text>
<text x="117.7" y="163">4000</text>
<text x="127.6" y="163">2500</text>
<text x="137.7" y="163">24</text>
<text x="144.8" y="163">48</text>
<text x="151.5" y="163">100</text>
<text x="159.3" y="163">250</text>
<text x="166.7" y="163">50</text>
<text x="172.6" y="163">1100</text>
<text x="182.1" y="163">90</text>
<text x="189.2" y="163">160</text>
<text x="196.1" y="163">140</text>
<text x="203.6" y="163">230</text>
<text x="210.6" y="163">105</text>
<text x="218.4" y="163">135</text>
<text x="226.3" y="163">200</text>
<text x="233.7" y="163">140</text>
<text x="241.1" y="163">170</text>
<text x="248.6" y="163">150</text>
<text x="256.2" y="163">140DN</text>
<text x="268.7" y="163">2000</text>
<text x="112.7" y="168.2">B</text>
<text x="117.7" y="168.2">6000</text>
<text x="127.6" y="168.2">3700</text>
<text x="137.7" y="168.2">36</text>
<text x="144.8" y="168.2">72</text>
<text x="151.5" y="168.2">150</text>
<text x="159.3" y="168.2">375</text>
<text x="166.7" y="168.2">75</text>
<text x="172.5" y="168.2">1650</text>
<text x="181.2" y="168.2">160</text>
<text x="189.2" y="168.2">220</text>
<text x="196.1" y="168.2">190</text>
<text x="203.6" y="168.2">320</text>
<text x="210.6" y="168.2">130</text>
<text x="218.4" y="168.2">200</text>
<text x="226.3" y="168.2">300</text>
<text x="233.7" y="168.2">230</text>
<text x="241.1" y="168.2">310</text>
<text x="248.6" y="168.2">225</text>
<text x="256.2" y="168.2">210DN</text>
<text x="268.7" y="168.2">3000</text>
</g>
<g font-size="3.2" fill="#373435">
<text x="212" y="29.4">Notes:</text>
<text x="212" y="33.6">1.</text>
<text x="217" y="33.6">This sign may be located at the entrance to a</text>
<text x="212" y="41.4">2.</text>
<text x="217" y="37.2">tourist region.</text>
<text x="217" y="41.4">Images are to be high resolution images</text>
<text x="217" y="45">printed on a transparent overlay on a Class</text>
<text x="212" y="52.8">3.</text>
<text x="217" y="48.5">1W retroreflective background.</text>
<text x="217" y="52.8">The images must be approved and supported</text>
<text x="217" y="56.3">by the relevant Regional Tourism Organisation</text>
<text x="217" y="59.9">(RTO). If desired, a single image across the</text>
<text x="217" y="63.4">whole sign may be used in lieu of two images.</text>
<text x="212" y="67.7">4.</text>
<text x="212" y="72">5.</text>
<text x="217" y="67.7">Protective overlay film recommended.</text>
<text x="217" y="72">*1 - Insert either ‘WELCOME TO’ or</text>
<text x="217" y="75.5">‘WELCOME TO THE’ according to the list on</text>
<text x="212" y="83.3">6.</text>
<text x="217" y="79">page 3.</text>
<text x="217" y="83.3">*2 - Insert appropriate tourist region name,</text>
<text x="217" y="86.8">e.g. CAPRICORN REGION (see page 3 for</text>
<text x="212" y="94.7">7.</text>
<text x="217" y="90.4">list).</text>
<text x="217" y="94.7">*3 - Insert appropriate tourist slogan. Text to</text>
<text x="217" y="98.2">be Helvetica or equivalent. The tourist slogan</text>
<text x="217" y="101.7">must be approved and supported by both the</text>
<text x="217" y="105.3">relevant RTO and local governments.</text>
<text x="212" y="109.5">8.</text>
<text x="212" y="113.8">9.</text>
<text x="217" y="109.5">*4 - Font is Helvetica Bold or equivalent.</text>
<text x="217" y="113.8">*5 - Font is Helvetica or equivalent.</text>
<text x="212" y="118.1">10. B size is only to be used on multi-lane high</text>
<text x="217" y="121.6">speed roads, e.g. motorways.</text>
<text x="16" y="150.7">Colour Legend</text>
<text x="24.1" y="156.5">Retroreflective white</text>
<text x="24.1" y="162.5">Retroreflective brown</text>
<text x="24.1" y="168.3">Retroreflective blue</text>
<text x="24.1" y="174.1">Retroreflective yellow</text>
</g>
<text font-size="3" fill="#373435" x="264.2" y="195.1">Page 1 of 3</text>
<g font-size="2.5" fill="#373435">
<text x="41.1" y="184.3">Department of Transport and Main Roads</text>
<text x="38.6" y="187.1">Infrastructure Management &amp; Delivery Division</text>
</g>
<g font-size="2.4" fill="#373435">
<text x="16.8" y="33.4">*4</text>
<text x="16.8" y="45.3">*4</text>
<text x="16.8" y="59.4">*5</text>
</g>
</svg>
